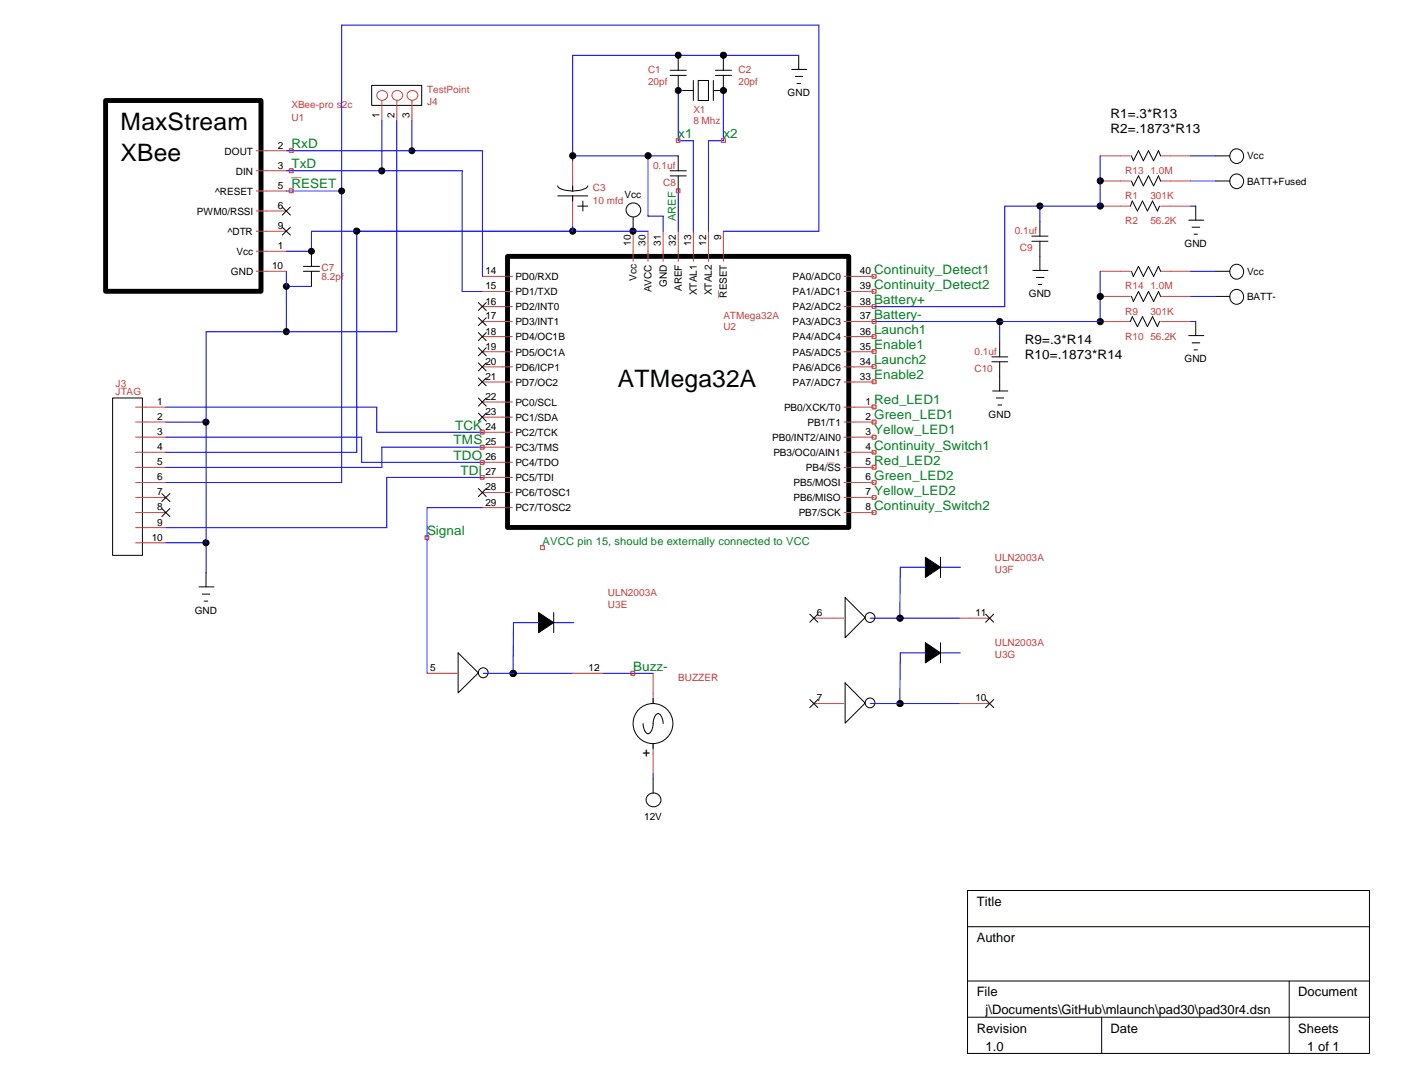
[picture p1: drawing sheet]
<svg xmlns="http://www.w3.org/2000/svg" width="279mm" height="216mm" viewBox="0 0 279 216" stroke-linecap="round" stroke-linejoin="round" font-family="sans-serif">
<path d="M21 20h30.9v37.9h-30.9zM100.9 51h67.9v53.9h-67.9z" fill="none" stroke="#000" stroke-width=".97"/>
<g fill="none" stroke="#c04040" stroke-width=".2">
<path d="M75.2 18.3a1.05 1.05 0 0 1 1.6-.1 1.05 1.05 0 0 1 0 1.5 1.05 1.05 0 0 1-1.6-.1 .92 .92 0 0 1 0-1.3zM75.9 20v4M78.2 18.3a1.05 1.05 0 0 1 1.6-.1 1.05 1.05 0 0 1 0 1.5 1.05 1.05 0 0 1-1.6-.1 .92 .92 0 0 1 0-1.3zM78.9 20v4M81.2 18.3a1.05 1.05 0 0 1 1.6-.1 1.05 1.05 0 0 1 0 1.5 1.05 1.05 0 0 1-1.6-.1 .92 .92 0 0 1 0-1.3zM81.9 20v4M51 34h5.9M51 38h5.9M51 30h5.9M113.9 32v6M113.9 38.9v6.1M218.8 36h6"/>
<path d="M218.8 31h6M230.8 36h6M230.8 31h6M51 50h5.9M51 42h5.9M51 46h5.9M51 53.9h5.9M95.9 54.9h6M95.9 58h6M125.9 46v5.9M128.9 46v5.9M131.9 46v5.9"/>
<path d="M134.9 46v5.9M137.9 46v5.9M140.9 46v5.9M143.8 46v5.9M167.9 54.9h5.9M167.9 58h5.9M218.8 53.9h6M218.8 41h6M218.8 58.9h6M230.8 53.9h6M230.8 41h6M230.8 58.9h6"/>
<path d="M95.9 61h6M95.9 63.9h6M95.9 66.9h6M95.9 69.9h6M95.9 72.9h6M95.9 75.9h6M95.9 79.9h6M167.9 61h5.9M167.9 63.9h5.9M167.9 66.9h5.9M167.9 69.9h5.9M167.9 72.9h5.9"/>
<path d="M167.9 75.9h5.9M218.8 63.9h6M230.8 63.9h6M27 80.9h6M27 83.9h6M27 86.9h6M27 89.9h6M27 92.9h6M27 95.9h6M27 98.9h6M95.9 82.9h6M95.9 85.9h6"/>
<path d="M95.9 88.9h6M95.9 91.9h6M95.9 94.9h6M95.9 97.9h6M167.9 80.9h5.9M167.9 83.9h5.9M167.9 86.9h5.9M167.9 89.9h5.9M167.9 92.9h5.9M167.9 95.9h5.9M167.9 98.9h5.9M27 101.9h6"/>
<path d="M27 104.9h6M27 107.9h6M95.9 100.9h6M167.9 101.9h5.9M84.9 133.9h6M113.9 133.9h6M129.9 133.9v6M161.8 139.9h6.1M161.8 122.9h6.1M190.8 139.9h6M190.8 122.9h6M129.9 147.9v5.9"/>
</g>
<g fill="none" stroke="#f00" stroke-width=".2">
<path d="M57.5 29.6h.8v.7h-.8zM57.5 33.6h.8v.7h-.8zM57.5 37.5h.8v.8h-.8zM134.5 27.6h.7v.7h-.7zM134.5 37.5h.7v.8h-.7zM143.5 27.6h.7v.7h-.7zM173.4 54.6h.8v.7h-.8zM173.4 57.5h.8v.8h-.8zM173.4 60.5h.8v.8h-.8zM173.4 69.6h.8v.7h-.8zM173.4 72.5h.8v.8h-.8zM173.4 75.5h.8v.8h-.8z"/>
<path d="M173.4 66.5h.8v.8h-.8zM173.4 63.5h.8v.8h-.8zM95.5 85.5h.8v.8h-.8zM95.5 88.5h.8v.8h-.8zM95.5 91.5h.8v.8h-.8zM95.5 94.5h.8v.7h-.8zM173.4 92.5h.8v.8h-.8zM173.4 95.5h.8v.8h-.8zM173.4 80.5h.8v.8h-.8zM173.4 83.5h.8v.8h-.8zM173.4 89.5h.8v.8h-.8zM173.4 86.5h.8v.8h-.8z"/>
<path d="M173.4 98.5h.8v.8h-.8zM84.5 106.5h.8v.8h-.8zM107.5 108.5h.7v.8h-.7zM173.4 101.5h.8v.8h-.8zM125.5 133.5h.7v.7h-.7z"/>
</g>
<path d="M58 35.3h1.9M142.9 57.7v1.5M164.5 92h1.4" fill="none" stroke="#ff7f7f" stroke-width=".2"/>
<g fill="none" stroke="#00f" stroke-width=".2">
<path d="M135.9 18h-1v10h3v18M143.8 18v10h-2.9v18M158.8 11h-44.9v21M56.9 30h39v24.9M56.9 34h35v24h4M56.9 38h11M75.9 24v10M78.9 24v42h-37.9v47.9M81.9 24v6M113.9 31h21M128.9 31v12h3v3M134.9 38v8"/>
<path d="M218.8 31v10h-19v20h-26M236.8 36h5M236.8 31h5M56.9 53.9v12.1M56.9 56.9h5M71 46v43.9h-38M113.9 45v1M128.9 46h-67v4h-5M143.8 46h19.1v-41h-95v90.9h-34.9M206.8 41v2.9M218.8 53.9v10h-45M236.8 41h1"/>
<path d="M236.8 58.9h5M236.8 53.9h5M198.8 63.9v4M236.8 63.9h1M33 80.9h41.9v5h21M33 83.9h8M33 86.9h38.9v5h24M95.9 88.9h-20v4h-42.9M95.9 94.9h-19v10h-43.9M33 107.9h8M95.9 100.9h-11v33M184 112.8h-5l-.1 10.2 .1-.1"/>
<path d="M187 112.8h4M96.1 133.9h17.9M107.1 123.8h-5l-.1 10.2 .1-.1M110.1 123.8h4M119 132.8v.1M119.9 133.9h10M173.1 139.9h17.8M173.1 122.9h17.8M184 129.8h-5l-.1 10.2 .1-.1M187 129.8h4M129.9 153.8v1.1"/>
</g>
<g fill="none" stroke="#000" stroke-width=".2">
<path d="M73.9 17h10v4h-10zM133.3 15h3.2M133.3 14h3.2M134.9 11v3M134.9 15v3M135.9 18h2M137.9 16v4M138.9 16h2v4h-2zM141.9 16v4M142.3 15h3.2M142.3 14h3.2M143.8 15v3h-1.9"/>
<path d="M143.8 11v3M157.4 13.8h3M158.2 15.2h1.4M158.5 16.6h.7M158.8 11v2.8M110.9 37a2.8 2.8 0 0 0 2.6 .9l.4 .1M110.9 38.9h6M113.9 37v1M113.9 38.9v1.1M115.9 40v2M116.9 37a2.8 2.8 0 0 1-2.6 .9l-.4 .1M133.3 34h3.2"/>
<path d="M133.3 35h3.2M134.9 31v3M134.9 35v3M225 36l.4 1 1-2 1 2 1-2 1 2 1-2 .4 1M225 31l.4 1 1-2 1 2 1-2 1 2 1-2 .4 1M241.8 36h2.8M241.8 31h2.8M56.1 41.1l1.6 1.7M56.1 45.2l1.6 1.5M57.7 41.1l-1.6 1.7M57.7 45.2l-1.6 1.5M60.3 53.9h3.2"/>
<path d="M60.3 53h3.2M61.9 50v3M61.9 53.9v3M114.9 41h2M125.9 43.2v2.8M205.2 46.9h3.2M205.2 48h3.2M205.4 53.8h3M206.1 55.2h1.5M206.5 56.6h.6M206.8 43.9v3M206.8 48v5.8"/>
<path d="M224.8 41l.4-1 1 2 1-2 1 2 1-2 1 2 .4-1M225 58.9l.4 1 1-1.9 1 1.9 1-1.9 1 1.9 1-1.9 .4 .9M225 53.9l.4 1 1-1.9 1 1.9 1-1.9 1 1.9 1-1.9 .4 .9M236.4 43.8h3M237.1 45.2h1.5M237.4 46.6h.7M237.8 41v2.8M241.8 58.9h2.8M241.8 53.9h2.8M245.1 57.8a1.43 1.43 0 0 1 2.2 1.2 1.43 1.43 0 0 1-2.2 1.2 1.58 1.58 0 0 1 0-2.4zM245.1 52.8a1.43 1.43 0 0 1 2.2 1.2 1.43 1.43 0 0 1-2.2 1.2 1.58 1.58 0 0 1 0-2.4zM22.4 79.1h5.9v31.3h-5.9z"/>
<path d="M95.1 79.1l1.6 1.6M95.1 75.1l1.6 1.6M95.1 72.1l1.6 1.6M95.1 69.1l1.6 1.6M95.1 60.2l1.6 1.5M95.1 63.2l1.6 1.5M95.1 66.1l1.6 1.6M96.7 79.1l-1.6 1.6M96.7 75.1l-1.6 1.6M96.7 72.1l-1.6 1.6M96.7 69.1l-1.6 1.6M96.7 60.2l-1.6 1.5"/>
<path d="M96.7 63.2l-1.6 1.5M96.7 66.1l-1.6 1.6M197.2 71h3.2M197.2 71.9h3.2M197.4 77.7h3M198.1 79.1h1.5M198.8 67.9v3.1M198.8 71.9v5.8M224.8 63.9l.4-1 1 2 1-2 1 2 1-2 1 2 .4-1M236.4 66.7h3M237.1 68.2h1.5M237.4 69.6h.7"/>
<path d="M237.8 63.9v2.8M32.2 98.1l1.6 1.6M33.8 98.1l-1.6 1.6M95.1 82.1l1.6 1.6M95.1 97.1l1.6 1.6M96.7 82.1l-1.6 1.6M96.7 97.1l-1.6 1.6M198.5 80.5h.7M32.2 101.1l1.6 1.6M33.8 101.1l-1.6 1.6M39.6 116.7h2.9M40.3 118.1h1.4"/>
<path d="M40.6 119.5h.7M41 113.9v2.8M168.1 118.8l3.9 4-3.9 4zM184 110.8l3 2-3 2zM187 110.8v4M91.1 129.8l4 4-4 4zM107.1 121.8l3 2-3 2zM110.1 121.8v4M129.9 138.9v1M161 122.1l1.6 1.6M161 139.1l1.6 1.6M162.6 122.1l-1.6 1.6"/>
<path d="M162.6 139.1l-1.6 1.6M168.1 135.8l3.9 4-3.9 4zM184 127.8l3 2-3 2zM187 127.8v4M196 122.1l1.6 1.6M196 139.1l1.6 1.6M197.6 122.1l-1.6 1.6M197.6 139.1l-1.6 1.6M127.9 143.8a1.97 1.97 0 0 0 1 2.1 2.03 2.03 0 0 0 1-2.3 1.73 1.73 0 0 1 1-1.7 2.04 2.04 0 0 1 1 1.9M128.8 158.2a1.43 1.43 0 0 1 2.1-.2 1.43 1.43 0 0 1-.1 2.1 1.44 1.44 0 0 1-1.8-.1 1.44 1.44 0 0 1-.2-1.8zM129.9 147.9v.9M129.9 154.9v2.7"/>
<path d="M192.4 177h79.9v32.4h-79.9zM192.4 184.2h79.9M192.4 195h79.9M256.4 195v14.4M192.4 202.2h79.9M219.1 202.2v7.2"/>
<circle cx="134.9" cy="11" r=".6"/>
<circle cx="134.9" cy="18" r=".59"/>
<circle cx="143.9" cy="11" r=".62"/>
<circle cx="143.9" cy="18" r=".61"/>
<circle cx="67.9" cy="38" r=".59"/>
<circle cx="75.9" cy="34" r=".62"/>
<circle cx="81.9" cy="30" r=".59"/>
<circle cx="113.9" cy="31" r=".62"/>
<circle cx="128.9" cy="31" r=".62"/>
<circle cx="218.8" cy="36" r=".62"/>
<circle cx="245.9" cy="36" r="1.42"/>
<circle cx="245.9" cy="31" r="1.42"/>
<circle cx="56.9" cy="56.9" r=".59"/>
<circle cx="61.9" cy="49.9" r=".59"/>
<circle cx="70.9" cy="45.9" r=".62"/>
<circle cx="113.9" cy="45.9" r=".62"/>
<circle cx="125.9" cy="45.9" r=".62"/>
<circle cx="126" cy="41.8" r="1.43"/>
<circle cx="206.8" cy="40.9" r=".6"/>
<circle cx="218.8" cy="58.9" r=".62"/>
<circle cx="218.8" cy="41" r=".62"/>
<circle cx="56.9" cy="65.9" r=".6"/>
<circle cx="198.8" cy="63.9" r=".62"/>
<circle cx="218.8" cy="63.9" r=".62"/>
<circle cx="41" cy="83.9" r=".62"/>
<circle cx="41" cy="107.9" r=".61"/>
<circle cx="96.1" cy="133.7" r=".98"/>
<circle cx="102" cy="133.9" r=".62"/>
<circle cx="102.1" cy="133.9" r=".6"/>
<circle cx="173" cy="122.8" r=".97"/>
<circle cx="173" cy="139.7" r=".97"/>
<circle cx="178.9" cy="139.9" r=".59"/>
<circle cx="178.9" cy="122.9" r=".59"/>
<circle cx="179" cy="139.9" r=".59"/>
<circle cx="179" cy="122.9" r=".59"/>
<circle cx="129.8" cy="143.8" r="4"/>
</g>
<g fill="#000">
<circle cx="67.9" cy="38" r=".59"/>
<circle cx="113.9" cy="45.9" r=".62"/>
<circle cx="125.9" cy="45.9" r=".62"/>
<circle cx="41" cy="107.9" r=".61"/>
</g>
<g fill="#000">
<path d="M184 110.8l3 2-3 2zM107.1 121.8l3 2-3 2zM184 127.8l3 2-3 2z"/>
<circle cx="134.9" cy="11" r=".6"/>
<circle cx="134.9" cy="18" r=".59"/>
<circle cx="143.9" cy="11" r=".62"/>
<circle cx="143.9" cy="18" r=".61"/>
<circle cx="75.9" cy="34" r=".62"/>
<circle cx="81.9" cy="30" r=".59"/>
<circle cx="113.9" cy="31" r=".62"/>
<circle cx="128.9" cy="31" r=".62"/>
<circle cx="218.8" cy="36" r=".62"/>
<circle cx="56.9" cy="56.9" r=".59"/>
<circle cx="61.9" cy="49.9" r=".59"/>
<circle cx="70.9" cy="45.9" r=".62"/>
<circle cx="206.8" cy="40.9" r=".6"/>
<circle cx="218.8" cy="58.9" r=".62"/>
<circle cx="218.8" cy="41" r=".62"/>
<circle cx="56.9" cy="65.9" r=".6"/>
<circle cx="198.8" cy="63.9" r=".62"/>
<circle cx="218.8" cy="63.9" r=".62"/>
<circle cx="41" cy="83.9" r=".62"/>
<circle cx="102" cy="133.9" r=".62"/>
<circle cx="102.1" cy="133.9" r=".6"/>
<circle cx="178.9" cy="139.9" r=".59"/>
<circle cx="178.9" cy="122.9" r=".59"/>
<circle cx="179" cy="139.9" r=".59"/>
<circle cx="179" cy="122.9" r=".59"/>
</g>
<g font-size="4.8">
<text x="24" y="25.9">MaxStream</text>
<text x="24" y="31.9">XBee</text>
<text x="122.9" y="76.9">ATMega32A</text>
</g>
<g font-size="2.6">
<text x="220.8" y="23.4">R1=.3*R13</text>
<text x="220.8" y="26.4">R2=.1873*R13</text>
<text x="203.8" y="68.4">R9=.3*R14</text>
<text x="203.8" y="71.4">R10=.1873*R14</text>
<text x="129.3" y="150.4" transform="rotate(-90 129.3 150.4)">+</text>
<text x="194.2" y="180.1">Title</text>
<text x="194.2" y="187.3">Author</text>
<text x="173.9" y="201.7">\\gkar\Users\waynej\Documents\GitHub\mlaunch\pad30\pad30r4.dsn</text>
<text x="194.2" y="198.1">File</text>
<text x="258.1" y="198.1">Document</text>
<text x="194.2" y="205.3">Revision</text>
<text x="196" y="208.9">1.0</text>
<text x="220.9" y="205.3">Date</text>
<text x="258.1" y="205.3">Sheets</text>
<text x="260" y="208.9">1 of 1</text>
</g>
<g font-size="2.6" fill="#008020">
<text x="58" y="29.4">RxD</text>
<text x="134.9" y="27.4">x1</text>
<text x="143.8" y="27.4">x2</text>
<text x="58" y="33.4">TxD</text>
<text x="58" y="37.4">RESET</text>
<text x="173.8" y="54.4">Continuity_Detect1</text>
<text x="173.8" y="57.4">Continuity_Detect2</text>
<text x="173.8" y="60.4">Battery+</text>
<text x="173.8" y="63.4">Battery-</text>
<text x="173.8" y="69.4">Enable1</text>
<text x="173.8" y="66.4">Launch1</text>
<text x="173.8" y="72.4">Launch2</text>
<text x="173.8" y="75.4">Enable2</text>
<text x="173.8" y="80.4">Red_LED1</text>
<text x="173.8" y="83.4">Green_LED1</text>
<text x="90.2" y="88.3">TMS</text>
<text x="90.5" y="85.4">TCK</text>
<text x="173.8" y="89.4">Continuity_Switch1</text>
<text x="173.8" y="86.4">Yellow_LED1</text>
<text x="90.2" y="91.4">TDO</text>
<text x="91.6" y="94.4">TDI</text>
<text x="173.8" y="92.4">Red_LED2</text>
<text x="173.8" y="95.4">Green_LED2</text>
<text x="173.8" y="101.3">Continuity_Switch2</text>
<text x="173.8" y="98.3">Yellow_LED2</text>
<text x="84.9" y="106.3">Signal</text>
<text x="125.9" y="133.3">Buzz-</text>
</g>
<g font-size="2.2" fill="#008020">
<text x="134.4" y="44" transform="rotate(-90 134.4 44)">AREF</text>
<text x="107.9" y="108.4">AVCC pin 15, should be externally connected to VCC</text>
</g>
<g font-size="2" fill="#c04040">
<text x="128.9" y="14.6">C1</text>
<text x="128.9" y="17">20pf</text>
<text x="146.9" y="14.6">C2</text>
<text x="146.9" y="17">20pf</text>
<text x="58" y="24">U1</text>
<text x="58" y="21.5">XBee-pro s2c</text>
<text x="84.9" y="21">J4</text>
<text x="84.9" y="18.5">TestPoint</text>
<text x="137.9" y="22.6">X1</text>
<text x="137.9" y="24.6">8 Mhz</text>
<text x="129.9" y="33.5">0.1uf</text>
<text x="223.8" y="34.5">R13 1.0M</text>
<text x="117.9" y="37.9">C3</text>
<text x="117.9" y="40.6">10 mfd</text>
<text x="131.9" y="37">C8</text>
<text x="223.8" y="39.5">R1</text>
<text x="228.8" y="39.5">301K</text>
<text x="201.8" y="46.5">0.1uf</text>
<text x="223.8" y="44.5">R2</text>
<text x="228.8" y="44.5">56.2K</text>
<text x="63.9" y="53.9">C7</text>
<text x="202.8" y="49.9">C9</text>
<text x="63.9" y="55.7">8.2pf</text>
<text x="223.8" y="57.5">R14 1.0M</text>
<text x="143.8" y="65.5">U2</text>
<text x="143.8" y="63.5">ATMega32A</text>
<text x="223.8" y="62.5">R9</text>
<text x="228.8" y="62.5">301K</text>
<text x="193.8" y="70.5">0.1uf</text>
<text x="223.8" y="67.5">R10 56.2K</text>
<text x="23" y="76.9">J3</text>
<text x="193.8" y="73.9">C10</text>
<text x="23" y="78.5">JTAG</text>
<text x="197.8" y="113.9">U3F</text>
<text x="197.8" y="111.5">ULN2003A</text>
<text x="120.9" y="118.4">ULN2003A</text>
<text x="120.9" y="120.9">U3E</text>
<text x="197.8" y="130.9">U3G</text>
<text x="197.8" y="128.4">ULN2003A</text>
<text x="134.9" y="135.5">BUZZER</text>
</g>
<g font-size="2">
<text x="75.5" y="23.4" transform="rotate(-90 75.5 23.4)">1</text>
<text x="78.4" y="23.4" transform="rotate(-90 78.4 23.4)">2</text>
<text x="81.4" y="23.4" transform="rotate(-90 81.4 23.4)">3</text>
<text x="156.6" y="19.1">GND</text>
<text x="55.2" y="29.5">2</text>
<text x="44.7" y="30.7">DOUT</text>
<text x="46.9" y="34.7">DIN</text>
<text x="55.2" y="33.5">3</text>
<text x="248" y="31.7">Vcc</text>
<text x="42.8" y="38.7">^RESET</text>
<text x="55.2" y="41.5">6</text>
<text x="55.2" y="37.5">5</text>
<text x="124.2" y="39.3">Vcc</text>
<text x="248" y="36.7">BATT+Fused</text>
<text x="39.2" y="42.7">PWM0/RSSI</text>
<text x="45.3" y="46.7">^DTR</text>
<text x="55.2" y="45.6">9</text>
<text x="143.4" y="47.7" transform="rotate(-90 143.4 47.7)">9</text>
<text x="47" y="50.7">Vcc</text>
<text x="54.1" y="53.5">10</text>
<text x="55.2" y="49.5">1</text>
<text x="125.4" y="48.8" transform="rotate(-90 125.4 48.8)">10</text>
<text x="128.4" y="48.8" transform="rotate(-90 128.4 48.8)">30</text>
<text x="131.4" y="48.8" transform="rotate(-90 131.4 48.8)">31</text>
<text x="134.4" y="48.8" transform="rotate(-90 134.4 48.8)">32</text>
<text x="137.4" y="48.8" transform="rotate(-90 137.4 48.8)">13</text>
<text x="140.4" y="48.8" transform="rotate(-90 140.4 48.8)">12</text>
<text x="235.5" y="49.1">GND</text>
<text x="45.9" y="54.7">GND</text>
<text x="96.5" y="54.5">14</text>
<text x="96.5" y="57.5">15</text>
<text x="102.5" y="55.7">PD0/RXD</text>
<text x="102.5" y="58.7">PD1/TXD</text>
<text x="126.6" y="55.9" transform="rotate(-90 126.6 55.9)">Vcc</text>
<text x="129.6" y="58.1" transform="rotate(-90 129.6 58.1)">AVCC</text>
<text x="132.6" y="57" transform="rotate(-90 132.6 57)">GND</text>
<text x="135.6" y="57.9" transform="rotate(-90 135.6 57.9)">AREF</text>
<text x="138.6" y="58.7" transform="rotate(-90 138.6 58.7)">XTAL1</text>
<text x="141.6" y="58.7" transform="rotate(-90 141.6 58.7)">XTAL2</text>
<text x="144.6" y="59.2" transform="rotate(-90 144.6 59.2)">RESET</text>
<text x="157.6" y="55.7">PA0/ADC0</text>
<text x="157.6" y="58.7">PA1/ADC1</text>
<text x="171" y="54.5">40</text>
<text x="171" y="57.5">39</text>
<text x="204.6" y="59.1">GND</text>
<text x="248" y="59.7">BATT-</text>
<text x="248" y="54.7">Vcc</text>
<text x="96.5" y="60.5">16</text>
<text x="96.5" y="63.5">17</text>
<text x="102.5" y="61.7">PD2/INT0</text>
<text x="102.5" y="64.7">PD3/INT1</text>
<text x="157.6" y="61.7">PA2/ADC2</text>
<text x="157.6" y="64.7">PA3/ADC3</text>
<text x="171" y="60.5">38</text>
<text x="171" y="63.5">37</text>
<text x="96.5" y="66.5">18</text>
<text x="96.5" y="69.5">19</text>
<text x="102.5" y="67.7">PD4/OC1B</text>
<text x="102.5" y="70.7">PD5/OC1A</text>
<text x="157.6" y="67.7">PA4/ADC4</text>
<text x="157.6" y="70.7">PA5/ADC5</text>
<text x="171" y="66.5">36</text>
<text x="171" y="69.5">35</text>
<text x="96.5" y="72.5">20</text>
<text x="96.5" y="75.5">21</text>
<text x="102.5" y="73.7">PD6/ICP1</text>
<text x="102.5" y="76.7">PD7/OC2</text>
<text x="157.6" y="73.7">PA6/ADC6</text>
<text x="157.6" y="76.7">PA7/ADC7</text>
<text x="171" y="72.5">34</text>
<text x="171" y="75.5">33</text>
<text x="235.5" y="72.1">GND</text>
<text x="31.3" y="80.5">1</text>
<text x="31.3" y="83.5">2</text>
<text x="96.5" y="79.5">22</text>
<text x="96.5" y="82.5">23</text>
<text x="102.5" y="80.7">PC0/SCL</text>
<text x="102.5" y="83.7">PC1/SDA</text>
<text x="155.9" y="81.7">PB0/XCK/T0</text>
<text x="172.1" y="80.5">1</text>
<text x="172.1" y="83.5">2</text>
<text x="196.6" y="83.1">GND</text>
<text x="31.3" y="86.5">3</text>
<text x="31.3" y="89.5">4</text>
<text x="96.5" y="85.5">24</text>
<text x="96.5" y="88.5">25</text>
<text x="102.5" y="86.7">PC2/TCK</text>
<text x="102.5" y="89.7">PC3/TMS</text>
<text x="153.6" y="87.7">PB0/INT2/AIN0</text>
<text x="160.6" y="84.7">PB1/T1</text>
<text x="172.1" y="86.5">3</text>
<text x="172.1" y="89.5">4</text>
<text x="31.3" y="92.5">5</text>
<text x="31.3" y="95.5">6</text>
<text x="96.5" y="91.5">26</text>
<text x="96.5" y="94.5">27</text>
<text x="102.5" y="92.7">PC4/TDO</text>
<text x="102.5" y="95.7">PC5/TDI</text>
<text x="153.8" y="90.7">PB3/OC0/AIN1</text>
<text x="160.3" y="93.7">PB4/SS</text>
<text x="172.1" y="95.5">6</text>
<text x="172.1" y="92.5">5</text>
<text x="31.3" y="98.5">7</text>
<text x="31.3" y="101.5">8</text>
<text x="96.5" y="97.5">28</text>
<text x="96.5" y="100.5">29</text>
<text x="102.5" y="98.7">PC6/TOSC1</text>
<text x="102.5" y="101.6">PC7/TOSC2</text>
<text x="157.8" y="96.6">PB5/MOSI</text>
<text x="157.8" y="99.7">PB6/MISO</text>
<text x="172.1" y="98.5">7</text>
<text x="172.1" y="101.5">8</text>
<text x="30.2" y="107.5">10</text>
<text x="31.3" y="104.5">9</text>
<text x="158.8" y="102.7">PB7/SCK</text>
<text x="38.7" y="122">GND</text>
<text x="162.4" y="122.5">6</text>
<text x="194" y="122.5">11</text>
<text x="85.5" y="133.4">5</text>
<text x="117.1" y="133.4">12</text>
<text x="162.4" y="139.4">7</text>
<text x="194" y="139.4">10</text>
<text x="128.1" y="163">12V</text>
</g>
</svg>
